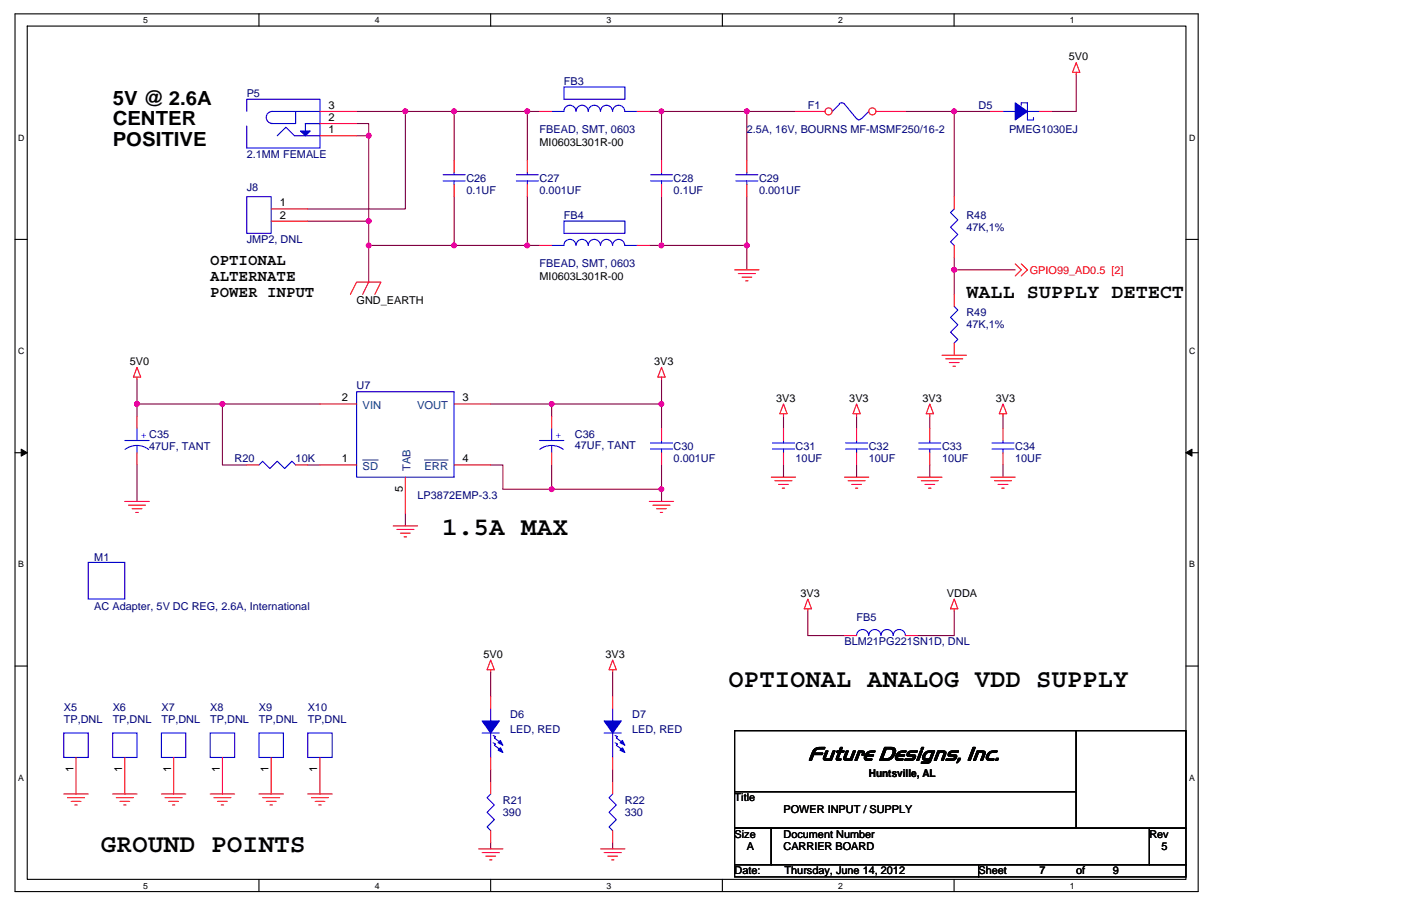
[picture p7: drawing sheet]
<svg xmlns="http://www.w3.org/2000/svg" width="432mm" height="279mm" viewBox="0 0 432 279" stroke-linecap="round" stroke-linejoin="round" font-family="sans-serif">
<path d="M4.6 4.3h364.7v270.7h-364.7zM8.4 8h357.1v263.2h-357.1z" fill="none" stroke="#000" stroke-width=".34"/>
<g fill="#fff">
<path d="M44.1 4.7h1.5v3h-1.5z"/>
<path d="M44.1 271.6h1.5v3h-1.5z"/>
</g>
<path d="M79.8 4.3v3.7M79.8 271.2v3.8" fill="none" stroke="#000" stroke-width=".34"/>
<g fill="#fff">
<path d="M115.5 4.7h1.5v3h-1.5z"/>
<path d="M115.5 271.6h1.5v3h-1.5z"/>
</g>
<path d="M151.2 4.3v3.7M151.2 271.2v3.8" fill="none" stroke="#000" stroke-width=".34"/>
<g fill="#fff">
<path d="M186.9 4.7h1.5v3h-1.5z"/>
<path d="M186.9 271.6h1.5v3h-1.5z"/>
</g>
<path d="M222.6 4.3v3.7M222.6 271.2v3.8" fill="none" stroke="#000" stroke-width=".34"/>
<g fill="#fff">
<path d="M258.3 4.7h1.5v3h-1.5z"/>
<path d="M258.3 271.6h1.5v3h-1.5z"/>
</g>
<path d="M294.1 4.3v3.7M294.1 271.2v3.8" fill="none" stroke="#000" stroke-width=".34"/>
<g fill="#fff">
<path d="M329.7 4.7h1.5v3h-1.5z"/>
<path d="M329.7 271.6h1.5v3h-1.5z"/>
<path d="M5.6 40.9h1.9v3h-1.9z"/>
<path d="M366.5 40.9h1.9v3h-1.9z"/>
<path d="M5.6 106.7h1.9v3h-1.9z"/>
<path d="M366.5 106.7h1.9v3h-1.9z"/>
</g>
<path d="M4.6 73.8h3.8M365.5 73.8h3.8" fill="none" stroke="#000" stroke-width=".34"/>
<g fill="#fff">
<path d="M5.6 172.5h1.8v3h-1.8z"/>
<path d="M366.5 172.5h1.8v3h-1.8z"/>
</g>
<path d="M4.6 139.6h3.8M365.5 139.6h3.8" fill="none" stroke="#000" stroke-width=".34"/>
<path d="M6.5 138.5l1.9 1.1-1.9 1.1zM365.5 139.6l1.9-1.1v2.2z" fill="#000" stroke="#000" stroke-width=".31"/>
<g fill="#fff">
<path d="M5.6 238.3h1.8v3h-1.8z"/>
<path d="M366.5 238.3h1.8v3h-1.8z"/>
</g>
<path d="M4.6 205.4h3.8M365.5 205.4h3.8M226.4 225.3h105.3v18.8h-105.3zM331.7 225.3h33.8v30.1h-33.8zM226.4 244.1h105.3v11.3h-105.3zM226.4 255.4h11.3v11.3h-11.3zM237.7 255.4h116.6v11.3h-116.6zM354.3 255.4h11.2v11.3h-11.2zM226.4 266.7h75.2v3.7h-75.2zM301.6 266.7h63.9v3.7h-63.9z" fill="none" stroke="#000" stroke-width=".34"/>
<g fill="none" stroke="#800040" stroke-width=".34">
<path d="M109.9 38.1h3.7v30.1M109.9 34.4h15M124.9 34.4v30h-30.1M124.9 34.4h15.1M140 34.4h22.5M140 34.4v15M162.5 34.4v15M162.5 34.4h3.8M200.1 34.4h3.8M203.9 34.4h26.3M203.9 34.4v15M230.2 34.4h15"/>
<path d="M230.2 34.4v15M279.1 34.4h15M294.1 34.4h11.3M294.1 34.4v26.3M331.7 23.1v11.3h-7.5M109.9 41.9h3.7M94.8 68.2h18.8v7.5M113.6 75.7h26.4M113.6 75.7v11.3M140 75.7h22.5M140 60.7v15M162.5 60.7v15"/>
<path d="M162.5 75.7h3.8M200.1 75.7h3.8M203.9 60.7v15M203.9 75.7h26.3M230.2 60.7v15M230.2 75.7v7.5M294.1 79.5v3.7h18.8M294.1 83.2v7.6M42.2 117.1v7.5M203.9 117.1v7.5M42.2 124.6v3.8M42.2 124.6h26.4"/>
<path d="M68.6 124.6v18.8h7.4M68.6 124.6h30M151.2 124.6h18.8v3.8M170 124.6h33.9M203.9 124.6v7.5M241.5 128.4v3.7M264 128.4v3.7M286.6 128.4v3.7M309.1 128.4v3.7M42.2 143.4v11.2M94.8 143.4h3.8M124.9 158.4v3.8"/>
<path d="M151.2 143.4h3.8v7.5h15M170 143.4v7.5h33.9M203.9 150.9v3.7M203.9 143.4v7.5M241.5 143.4v3.8M264 143.4v3.8M286.6 143.4v3.8M309.1 143.4v3.8M249 188.5v7.5h11.3M294.1 188.5v7.5h-11.3M151.2 207.3v7.5M188.8 207.3v7.5"/>
<path d="M151.2 237.4v3.7M188.8 237.4v3.7M151.2 259.9v1.9M188.8 259.9v1.9"/>
</g>
<g fill="#f0f" stroke="#f0f" stroke-width=".34">
<circle cx="203.8" cy="124.6" r=".73"/>
<circle cx="170" cy="150.9" r=".72"/>
<circle cx="203.8" cy="150.9" r=".72"/>
<circle cx="170" cy="124.6" r=".73"/>
<circle cx="68.5" cy="124.6" r=".75"/>
<circle cx="42.2" cy="124.6" r=".75"/>
<circle cx="203.8" cy="34.3" r=".72"/>
<circle cx="139.9" cy="75.7" r=".74"/>
<circle cx="203.8" cy="75.7" r=".72"/>
<circle cx="113.6" cy="68.2" r=".73"/>
<circle cx="113.6" cy="41.8" r=".73"/>
<circle cx="230.2" cy="75.7" r=".74"/>
<circle cx="162.5" cy="34.3" r=".74"/>
<circle cx="162.5" cy="75.7" r=".74"/>
<circle cx="230.2" cy="34.3" r=".74"/>
<circle cx="294.1" cy="34.3" r=".74"/>
<circle cx="113.6" cy="75.7" r=".72"/>
<circle cx="124.9" cy="34.3" r=".74"/>
<circle cx="139.9" cy="34.3" r=".74"/>
<circle cx="294.1" cy="83.2" r=".75"/>
</g>
<g fill="none" stroke="#f00" stroke-width=".34">
<path d="M331.7 19.3l1.1 3h-2.2zM98.6 38.1h11.3M98.6 34.4h11.3M305.4 34.4h3.7M320.4 34.4h3.8M331.7 22.3v.8M98.6 41.9h11.3M203.9 49.4v3.8M203.9 56.9v3.8M294.1 75.7v3.8M294.1 60.7v3.7M108 90.8l1.9-3.8h7.5l-1.9 3.8"/>
<path d="M113.6 87l-1.8 3.8M226.4 83.2h7.5M227.6 84.4h5.2M228.7 85.5h3M229.8 86.6h.8M294.1 90.8v3.7M312.9 81.4l1.9 1.8-1.9 1.9M314.8 81.4l1.9 1.8-1.9 1.9M42.2 113.3l1.2 3h-2.3zM42.2 116.3v.8M203.9 113.3l1.1 3h-2.3zM203.9 116.3v.8"/>
<path d="M290.3 109.6h7.6M291.5 110.7h5.2M292.6 111.8h3M293.7 112.9h.8M294.1 105.8v3.8M42.2 128.4v3.7M42.2 139.6v3.8M241.5 124.6l1.1 3h-2.3zM241.5 127.6v.8M264 124.6l1.1 3h-2.2zM264 127.6v.8M264 132.1v3.7"/>
<path d="M264 139.6v3.8M286.6 124.6l1.1 3h-2.2zM286.6 127.6v.8M286.6 132.1v3.7M286.6 139.6v3.8M309.1 124.6l1.2 3h-2.3zM309.1 127.6v.8M38.5 154.6h7.5M39.6 155.8h5.2M40.7 156.9h3M41.8 158h.8M76 143.4h3.8"/>
<path d="M91.1 143.4h3.7M200.1 154.6h7.5M201.2 155.8h5.3M202.4 156.9h3M203.5 158h.7M237.7 147.2h7.5M238.8 148.3h5.3M240 149.4h3M241.1 150.5h.7M260.3 147.2h7.5M261.4 148.3h5.3M262.5 149.4h3"/>
<path d="M263.7 150.5h.7M282.8 147.2h7.5M283.9 148.3h5.3M285.1 149.4h3M286.2 150.5h.7M305.4 147.2h7.5M306.5 148.3h5.3M307.6 149.4h3.1M308.8 150.5h.7M121.2 162.2h7.5M122.3 163.3h5.3M123.4 164.4h3"/>
<path d="M124.6 165.6h.7M249 184.7l1.1 3h-2.2zM249 187.7v.8M294.1 184.7l1.1 3h-2.2zM294.1 187.7v.8M151.2 203.5l1.2 3h-2.3zM151.2 206.5v.8M188.8 203.5l1.2 3h-2.3zM188.8 206.5v.8M19.7 244.9h7.5M20.8 246h5.2M21.9 247.1h3"/>
<path d="M23 248.2h.8M34.7 244.9h7.5M35.8 246h5.3M37 247.1h3M38.1 248.2h.7M49.8 244.9h7.4M50.9 246h5.2M52 247.1h3M53.1 248.2h.8M64.8 244.9h7.5M65.9 246h5.3M67 247.1h3"/>
<path d="M68.2 248.2h.7M79.8 244.9h7.5M81 246h5.2M82.1 247.1h3M83.2 248.2h.8M94.8 244.9h7.6M96 246h5.2M97.1 247.1h3M98.2 248.2h.8M147.5 261.8h7.5M148.6 262.9h5.3M149.7 264h3.1"/>
<path d="M150.9 265.2h.7M185.1 261.8h7.5M186.2 262.9h5.3M187.3 264h3M188.5 265.2h.7"/>
</g>
<g fill="none" stroke="#00f" stroke-width=".34">
<path d="M76 34.4v-3.8h22.6v15h-22.6v-6.7M83.6 34.4h15M83.9 34.4a1.84 1.84 0 0 0-1.8 1.8 1.84 1.84 0 0 0 1.8 1.9M91.1 34.4v3.7h-7.5M94.1 38.1h4.5zM94.1 38.1v2.3M258.7 32l.8-.3 .7 .3M258.8 32.1l-2.3 2.3M260.3 32.1l3.7 4.5M265.4 36.5l-.7 .5-.7-.5M267.8 34.4l-2.3 2.2M309.1 34.4h3.8"/>
<path d="M314.8 32.5v-.8h1.9v5.3h1.8v-.8M316.7 34.4h3.7M85.4 41.9l2.7-2.7 2.6 2.7h7.9M200.5 55.8h6.8M200.5 53.9h6.8M203.9 53.2v.7M203.9 55.8v1.1M294.1 64.4l-1.1 1.2 2.2 2.2-2.2 2.3 2.2 2.2-2.2 2.3 1.1 1.1M294.1 94.5l1.1 1.1-2.2 2.3 2.2 2.3-2.2 2.2 2.2 2.2-1.1 1.2M38.5 135.8h7.5M38.5 138.6a6 6 0 0 1 7.3 0M42.2 137.4v2.2"/>
<path d="M42.2 132.1v3.7M260.6 138.5h6.8M260.6 136.6h6.8M264 135.8v.8M264 138.5v1.1M283.2 138.5h6.8M283.2 136.6h6.8M286.6 135.8v.8M286.6 138.5v1.1M79.8 143.4l1.2-1.2 2.2 2.3 2.2-2.3 2.3 2.3 2.3-2.3 1.1 1.2"/>
</g>
<g fill="#00f" stroke="#00f" stroke-width=".34">
<path d="M92.6 40.4h3l-1.5 1.5z" fill-rule="evenodd"/>
<path d="M312.9 31.7l3.8 2.7-3.8 2.6z" fill-rule="evenodd"/>
</g>
<circle cx="255.4" cy="34.4" r="1.09" fill="#fff" stroke="#f00" stroke-width=".34"/>
<path d="M245.2 34.4h9.1" fill="none" stroke="#f00" stroke-width=".34"/>
<circle cx="268.9" cy="34.4" r="1.09" fill="#fff" stroke="#f00" stroke-width=".34"/>
<g fill="none" stroke="#f00" stroke-width=".34">
<path d="M166.3 34.4h3.7M196.4 34.4h3.7M270 34.4h9.1M140 49.4v3.8M140 56.9v3.8M162.5 49.4v3.8M162.5 56.9v3.8M230.2 49.4v3.8M230.2 56.9v3.8M83.6 64.4h11.2M83.6 68.2h11.2M166.3 75.7h3.7"/>
<path d="M196.4 75.7h3.7M98.6 124.6h11.3M140 124.6h11.2M170 128.4v3.7M170 139.6v3.8M203.9 132.1v3.7M203.9 139.6v3.8M241.5 132.1v3.7M241.5 139.6v3.8M309.1 132.1v3.7M309.1 139.6v3.8M98.6 143.4h11.3"/>
<path d="M124.9 147.2v11.2M140 143.4h11.2M260.3 196h3.7M279.1 196h3.7M151.2 214.8v3.8M188.8 214.8v3.8M23.4 233.6v11.3M38.5 233.6v11.3M53.5 233.6v11.3M68.6 233.6v11.3M83.6 233.6v11.3M98.6 233.6v11.3"/>
<path d="M151.2 233.6v3.8M188.8 233.6v3.8M151.2 256.2v3.7M151.2 241.1v3.8M188.8 256.2v3.7M188.8 241.1v3.8"/>
</g>
<g fill="none" stroke="#00f" stroke-width=".34">
<path d="M173.8 26.8h18.8v3.8h-18.8zM188.8 34.3a1.86 1.86 0 0 0-1.9-1.8 1.86 1.86 0 0 0-1.8 1.8 1.88 1.88 0 0 0-1.9-1.8 1.88 1.88 0 0 0-1.9 1.8 1.88 1.88 0 0 0-1.9-1.8 1.88 1.88 0 0 0-1.9 1.8 1.86 1.86 0 0 0-1.9-1.8 1.86 1.86 0 0 0-1.8 1.9h-3.8M188.8 34.3a1.88 1.88 0 0 1 1.9-1.8 1.88 1.88 0 0 1 1.9 1.9h3.8M136.6 55.8h6.8M136.6 53.9h6.8M140 53.2v.7M140 55.8v1.1M159.1 55.8h6.8M159.1 53.9h6.8M162.5 53.2v.7M162.5 55.8v1.1M226.8 55.8h6.8"/>
<path d="M226.8 53.9h6.8M230.2 53.2v.7M230.2 55.8v1.1M76 60.7h7.6v11.3h-7.6zM173.8 68.2h18.8v3.8h-18.8zM188.8 75.6a1.86 1.86 0 0 0-1.9-1.8 1.86 1.86 0 0 0-1.8 1.8 1.88 1.88 0 0 0-1.9-1.8 1.88 1.88 0 0 0-1.9 1.8 1.88 1.88 0 0 0-1.9-1.8 1.88 1.88 0 0 0-1.9 1.8 1.86 1.86 0 0 0-1.9-1.8 1.86 1.86 0 0 0-1.8 1.9h-3.8M188.8 75.6a1.88 1.88 0 0 1 1.9-1.8 1.88 1.88 0 0 1 1.9 1.9h3.8M109.9 120.8h30.1v26.4h-30.1zM166.3 135.8h7.5M166.4 138.6a6 6 0 0 1 7.2 0M170 137.4v2.2M170 132.1v3.7"/>
<path d="M200.5 138.5h6.8M200.5 136.6h6.8M203.9 135.8v.8M203.9 138.5v1.1M238.1 138.5h6.8M238.1 136.6h6.8M241.5 135.8v.8M241.5 138.5v1.1M305.7 138.5h6.8M305.7 136.6h6.8M309.1 135.8v.8M309.1 138.5v1.1"/>
<path d="M27.2 173.4h11.3v11.3h-11.3zM275.3 196a1.88 1.88 0 0 0-1.9-1.9 1.88 1.88 0 0 0-1.9 1.9 1.88 1.88 0 0 0-1.9-1.9 1.88 1.88 0 0 0-1.9 1.9 1.86 1.86 0 0 0-1.8-1.9 1.86 1.86 0 0 0-1.9 1.9M279 196a1.86 1.86 0 0 0-1.8-1.9 1.86 1.86 0 0 0-1.9 1.9M151.2 218.6v3.7M188.8 218.6v3.7M19.7 226.1h7.5v7.5h-7.5zM34.7 226.1h7.5v7.5h-7.5zM49.8 226.1h7.4v7.5h-7.4zM64.8 226.1h7.5v7.5h-7.5zM79.8 226.1h7.5v7.5h-7.5zM94.8 226.1h7.6v7.5h-7.6zM148.6 226.1h5.3"/>
<path d="M151.2 226.1v7.5M152 226.8l.8 .4-.4 .4 1.5 1.1M152 229.1l.8 .3-.4 .4 1.5 1.2M186.2 226.1h5.3M188.8 226.1v7.5M189.6 226.8l.7 .4-.3 .4 1.5 1.1M189.6 229.1l.7 .3-.3 .4 1.5 1.2M151.2 244.9l-1.1 1.1 2.3 2.2-2.3 2.3 2.3 2.3-2.3 2.2 1.1 1.2M188.8 244.9l-1.1 1.1 2.3 2.2-2.3 2.3 2.3 2.3-2.3 2.2 1.1 1.2"/>
</g>
<g fill="#00f" stroke="#00f" stroke-width=".34">
<path d="M148.6 222.3h5.3l-2.7 3.8z" fill-rule="evenodd"/>
<path d="M154.2 230.6l.8 1.5-1.5-.7z" fill-rule="evenodd"/>
<path d="M154.2 228.3l.8 1.5-1.5-.7z" fill-rule="evenodd"/>
<path d="M186.2 222.3h5.3l-2.7 3.8z" fill-rule="evenodd"/>
<path d="M191.8 230.6l.8 1.5-1.5-.7z" fill-rule="evenodd"/>
<path d="M191.8 228.3l.8 1.5-1.5-.7z" fill-rule="evenodd"/>
</g>
<path d="M111.8 141.9h4.8M130.8 141.9h7.3" fill="none" stroke="#004080" stroke-width=".31"/>
<g fill="#f0f" stroke="#f0f" stroke-width=".34">
<circle cx="203.8" cy="124.6" r=".73"/>
<circle cx="170" cy="150.9" r=".72"/>
<circle cx="203.8" cy="150.9" r=".72"/>
<circle cx="170" cy="124.6" r=".73"/>
<circle cx="68.5" cy="124.6" r=".75"/>
<circle cx="42.2" cy="124.6" r=".75"/>
<circle cx="203.8" cy="34.3" r=".72"/>
<circle cx="139.9" cy="75.7" r=".74"/>
<circle cx="203.8" cy="75.7" r=".72"/>
<circle cx="113.6" cy="68.2" r=".73"/>
<circle cx="113.6" cy="41.8" r=".73"/>
<circle cx="230.2" cy="75.7" r=".74"/>
<circle cx="162.5" cy="34.3" r=".74"/>
<circle cx="162.5" cy="75.7" r=".74"/>
<circle cx="230.2" cy="34.3" r=".74"/>
<circle cx="294.1" cy="34.3" r=".74"/>
<circle cx="113.6" cy="75.7" r=".72"/>
<circle cx="124.9" cy="34.3" r=".74"/>
<circle cx="139.9" cy="34.3" r=".74"/>
<circle cx="294.1" cy="83.2" r=".75"/>
</g>
<g font-size="7.9">
<text x="136.2" y="165">1.5A MAX</text>
<text x="224.5" y="212">OPTIONAL ANALOG VDD SUPPLY</text>
<text x="31" y="262.7">GROUND POINTS</text>
</g>
<text font-size="6.4" x="249" y="234.5">Future Designs, Inc.</text>
<g font-size="6">
<text x="34.7" y="32.4">5V @ 2.6A</text>
<text x="34.7" y="38.6">CENTER</text>
<text x="34.7" y="44.9">POSITIVE</text>
<text x="297.9" y="92">WALL SUPPLY DETECT</text>
</g>
<g font-size="4.9">
<text x="64.8" y="81.7">OPTIONAL</text>
<text x="64.8" y="86.6">ALTERNATE</text>
<text x="64.8" y="91.4">POWER INPUT</text>
</g>
<g font-size="3.4">
<text x="101.2" y="33.6">3</text>
<text x="101.2" y="41.1">1</text>
<text x="101.2" y="37.3">2</text>
<text x="86.2" y="63.6">1</text>
<text x="86.2" y="67.4">2</text>
<text x="105.4" y="123.8">2</text>
<text x="142.6" y="123.8">3</text>
<text x="105.4" y="142.6">1</text>
<text x="142.6" y="142.6">4</text>
<text x="124.1" y="151.7" transform="rotate(-90 124.1 151.7)">5</text>
<text x="22.6" y="238.1" transform="rotate(-90 22.6 238.1)">1</text>
<text x="37.6" y="238.1" transform="rotate(-90 37.6 238.1)">1</text>
<text x="52.7" y="238.1" transform="rotate(-90 52.7 238.1)">1</text>
<text x="67.7" y="238.1" transform="rotate(-90 67.7 238.1)">1</text>
<text x="82.8" y="238.1" transform="rotate(-90 82.8 238.1)">1</text>
<text x="97.8" y="238.1" transform="rotate(-90 97.8 238.1)">1</text>
</g>
<g font-size="3.4" fill="#004080">
<text x="111.8" y="126.1">VIN</text>
<text x="128.5" y="126.1">VOUT</text>
<text x="111.8" y="144.9">SD</text>
<text x="126.5" y="145.3" transform="rotate(-90 126.5 145.3)">TAB</text>
<text x="130.8" y="144.9">ERR</text>
</g>
<g font-size="3.3">
<text x="329.5" y="18.6">5V0</text>
<text x="166.3" y="44.9">MI0603L301R-00</text>
<text x="166.3" y="86.2">MI0603L301R-00</text>
<text x="109.9" y="93.8">GND_EARTH</text>
<text x="40" y="112.6">5V0</text>
<text x="201.6" y="112.6">3V3</text>
<text x="239.2" y="123.8">3V3</text>
<text x="261.8" y="123.8">3V3</text>
<text x="284.3" y="123.8">3V3</text>
<text x="306.9" y="123.8">3V3</text>
<text x="246.7" y="184">3V3</text>
<text x="291.9" y="184">VDDA</text>
<text x="149" y="202.8">5V0</text>
<text x="186.6" y="202.8">3V3</text>
<text x="267.8" y="239.7">Huntsville, AL</text>
<text x="226.4" y="247.1">Title</text>
<text x="241.5" y="250.9">POWER INPUT / SUPPLY</text>
<text x="226.4" y="258.4">Size</text>
<text x="230.2" y="262.2">A</text>
<text x="241.5" y="258.4">Document Number</text>
<text x="241.5" y="262.2">CARRIER BOARD</text>
<text x="354.3" y="258.4">Rev</text>
<text x="358" y="262.2">5</text>
<text x="226.4" y="269.7">Date:</text>
<text x="241.8" y="269.7">Thursday, June 14, 2012</text>
<text x="301.6" y="269.7">Sheet</text>
<text x="320.4" y="269.7">7</text>
<text x="331.7" y="269.7">of</text>
<text x="343" y="269.7">9</text>
</g>
<g font-size="3.3" fill="#000080">
<text x="76" y="29.8">P5</text>
<text x="173.8" y="26.1">FB3</text>
<text x="249" y="33.6">F1</text>
<text x="301.6" y="33.6">D5</text>
<text x="166.3" y="41.1">FBEAD, SMT, 0603</text>
<text x="230.2" y="41.1">2.5A, 16V, BOURNS MF-MSMF250/16-2</text>
<text x="311" y="41.1">PMEG1030EJ</text>
<text x="76" y="48.6">2.1MM FEMALE</text>
<text x="76" y="58.8">J8</text>
<text x="143.7" y="56.2">C26</text>
<text x="143.7" y="59.9">0.1UF</text>
<text x="166.3" y="56.2">C27</text>
<text x="166.3" y="59.9">0.001UF</text>
<text x="207.6" y="56.2">C28</text>
<text x="207.6" y="59.9">0.1UF</text>
<text x="233.9" y="56.2">C29</text>
<text x="233.9" y="59.9">0.001UF</text>
<text x="173.8" y="67.4">FB4</text>
<text x="297.9" y="67.4">R48</text>
<text x="297.9" y="71.2">47K,1%</text>
<text x="76" y="75">JMP2, DNL</text>
<text x="166.3" y="82.5">FBEAD, SMT, 0603</text>
<text x="297.9" y="97.5">R49</text>
<text x="297.9" y="101.3">47K,1%</text>
<text x="109.9" y="120.1">U7</text>
<text x="177.2" y="135.1">C36</text>
<text x="46" y="138.9">47UF, TANT</text>
<text x="72.3" y="142.6">R20</text>
<text x="91.1" y="142.6">10K</text>
<text x="177.2" y="138.5">47UF, TANT</text>
<text x="207.6" y="138.9">C30</text>
<text x="207.6" y="142.6">0.001UF</text>
<text x="245.2" y="138.9">C31</text>
<text x="245.2" y="142.6">10UF</text>
<text x="267.8" y="138.9">C32</text>
<text x="267.8" y="142.6">10UF</text>
<text x="290.3" y="138.9">C33</text>
<text x="290.3" y="142.6">10UF</text>
<text x="312.9" y="138.9">C34</text>
<text x="312.9" y="142.6">10UF</text>
<text x="128.7" y="153.9">LP3872EMP-3.3</text>
<text x="29.1" y="173.1">M1</text>
<text x="29.1" y="188.1">AC Adapter, 5V DC REG, 2.6A, International</text>
<text x="264" y="191.5">FB5</text>
<text x="260.3" y="199">BLM21PG221SN1D, DNL</text>
<text x="19.7" y="219.3">X5</text>
<text x="34.7" y="219.3">X6</text>
<text x="49.8" y="219.3">X7</text>
<text x="64.8" y="219.3">X8</text>
<text x="79.8" y="219.3">X9</text>
<text x="94.8" y="219.3">X10</text>
<text x="157.2" y="221.6">D6</text>
<text x="194.8" y="221.6">D7</text>
<text x="19.7" y="223.1">TP,DNL</text>
<text x="34.7" y="223.1">TP,DNL</text>
<text x="49.8" y="223.1">TP,DNL</text>
<text x="64.8" y="223.1">TP,DNL</text>
<text x="79.8" y="223.1">TP,DNL</text>
<text x="94.8" y="223.1">TP,DNL</text>
<text x="157.2" y="226.1">LED, RED</text>
<text x="194.8" y="226.1">LED, RED</text>
<text x="155" y="247.9">R21</text>
<text x="155" y="251.6">390</text>
<text x="192.6" y="247.9">R22</text>
<text x="192.6" y="251.6">330</text>
</g>
<text font-size="3.3" fill="#f00" x="317.4" y="84.4">GPIO99_AD0.5 [2]</text>
<g font-size="3.3" fill="#00f">
<text x="43.4" y="135.1">+ C35</text>
<text x="171.2" y="135.1">+</text>
</g>
<g font-size="2.7">
<text x="44.1" y="7.1">5</text>
<text x="115.5" y="7.1">4</text>
<text x="186.9" y="7.1">3</text>
<text x="258.3" y="7.1">2</text>
<text x="329.7" y="7.1">1</text>
<text x="5.6" y="43.3">D</text>
<text x="366.5" y="43.3">D</text>
<text x="5.6" y="109.1">C</text>
<text x="366.5" y="109.1">C</text>
<text x="5.6" y="174.9">B</text>
<text x="366.5" y="174.9">B</text>
<text x="5.6" y="240.7">A</text>
<text x="366.5" y="240.7">A</text>
<text x="44.1" y="274">5</text>
<text x="115.5" y="274">4</text>
<text x="186.9" y="274">3</text>
<text x="258.3" y="274">2</text>
<text x="329.7" y="274">1</text>
</g>
</svg>
